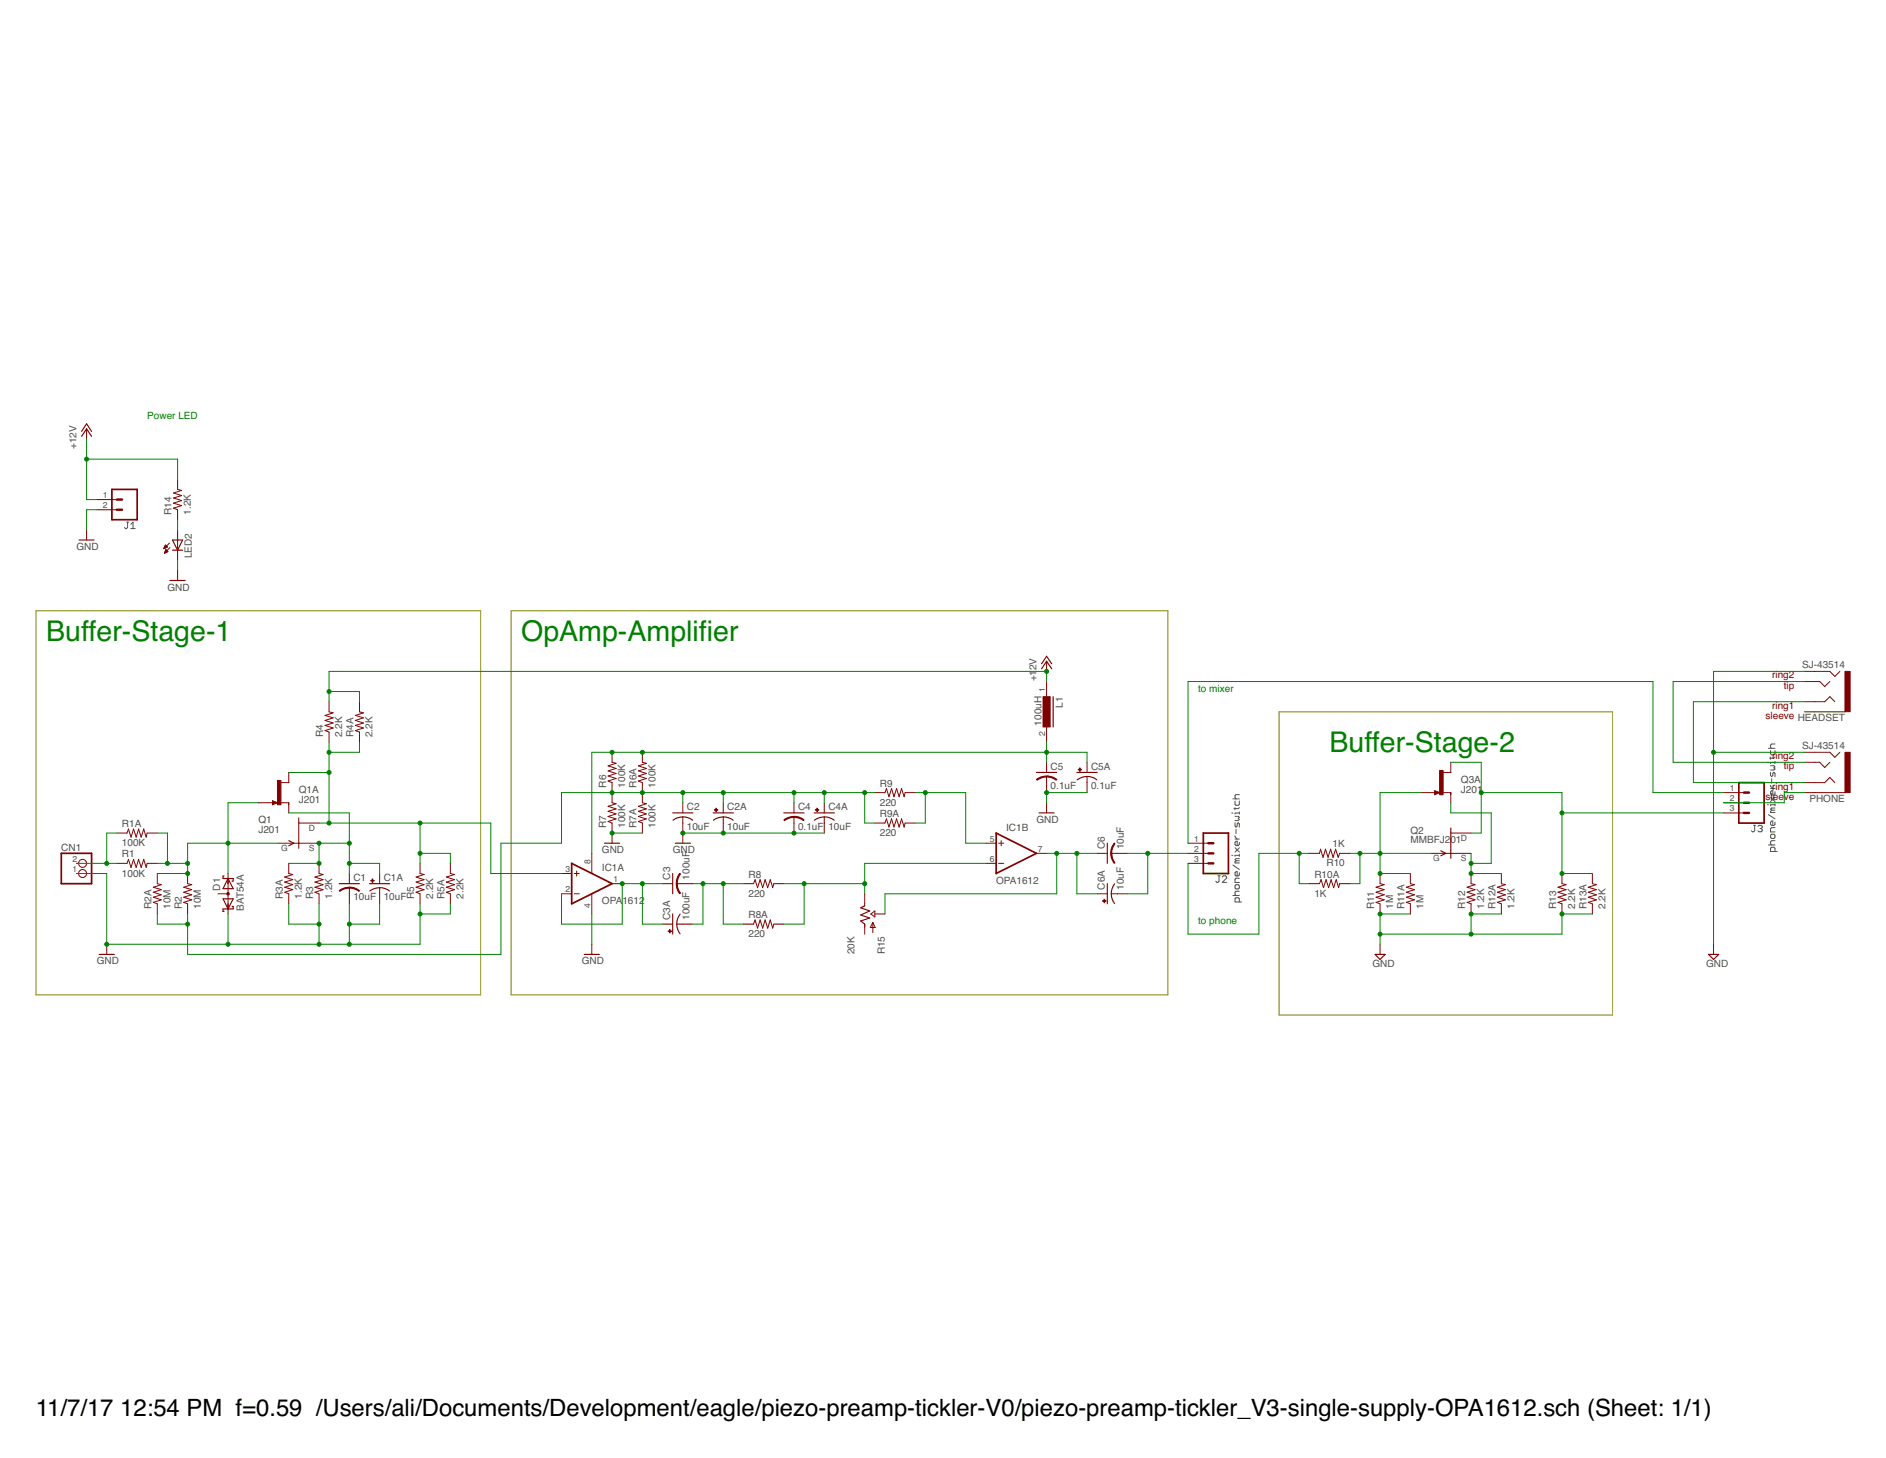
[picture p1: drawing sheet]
<svg xmlns="http://www.w3.org/2000/svg" width="279mm" height="216mm" viewBox="0 0 279 216" stroke-linecap="round" stroke-linejoin="round" font-family="sans-serif">
<path d="M5.3 90.4h65.9v56.9h-65.9zM75.7 90.4h97.3v56.9h-97.3zM189.5 105.4h49.4v44.9h-49.4z" fill="none" stroke="#808000" stroke-width=".15"/>
<g fill="none" stroke="#505050" stroke-width=".15">
<path d="M18.8 77.3h.3M18.9 77.3v.8l-.1 .2h-.2l-.2-.2M19.4 78.3h.6M19.4 77.6l.3-.3v1M182.6 118.3h1M183 118.6v.5l.1 .2h.3l.2-.2v-.5M183 119.6v.3M183.6 117.7h-.5l-.1 .1v.3l.1 .2M183.6 119.6l-.2 .1h-.6M261.8 119.2h.2M261.8 112.9h.2M262 110.8h1"/>
<path d="M262.3 111.1v.5l.2 .2h.3l.2-.2v-.5M262.3 112.1v.3M262.3 114.4v.4l.2 .2 .1-.2v-.3l.2-.1 .2 .1v.5M262.3 116.3v.1l.3 .4M262.3 118l.7 .7M262.3 116.8h.7M262.3 113.4h.5l.2 .2-.2 .1 .2 .2-.2 .1h-.5M262.5 120l-.2 .1v.2h.7M262.5 120h.5M262.5 115.3v.7M263 110.2h-.5l-.2 .1v.4l.2 .1M263 112.9h-.7v.2"/>
<path d="M263 117.2v.4l-.2 .1h-.3l-.2-.1v-.4l.3-.1v.6M263 119.2h-.7v.1M263 112.8v.3M263 119v.3M263 119.7h-.5l-.2 .1 .2 .2M263 118l-.7 .7M263 112.1l-.2 .2h-.7M180.4 129.7h.4M180.6 129.7v.8l-.2 .2-.3-.2M181.1 129.9l.1-.2h.4l.1 .2v.1l-.6 .7h.6M182.5 126.7h.1M182.5 120.4h.1"/>
<path d="M182.6 132.6h1M182.6 128.1l1 .7M183 121.8v.5l.1 .2 .2-.2v-.3l.1-.2 .2 .2v.5M183 123.8v.1l.3 .3M183 125.5l.6 .7M183 124.2h.6M183 120.9h.4l.2 .1-.2 .2 .2 .1-.2 .2h-.4M183.1 127.5l-.1 .3h.6M183.1 131h.3l.2 .2v.3l-.2 .1h-.3l-.1-.1v-.3zM183.1 127.5h.5M183.1 122.8v.6M183.6 133.6v-.5l-.2-.2h-.3l-.1 .2v.5h.9"/>
<path d="M183.6 120.4h-.6v.1M183.6 124.7v.4l-.2 .1h-.3l-.1-.1v-.4l.1-.1h.2v.6M183.6 126.7h-.6v.1M183.6 129.2v.4l-.2 .1h-.3l-.1-.1v-.4l.1-.1h.2v.6M183.6 130h-.5l-.1 .2v.5h.6M183.6 132h-.5l-.1 .1v.3l.1 .2M183.6 120.2v.3M183.6 126.5v.3M183.6 127.1h-.5l-.1 .2 .1 .2M183.6 125.5l-.6 .7M259.8 122.2h.3M259.9 122.2v.8l-.1 .2-.3-.2"/>
<path d="M260.4 122.4l.2-.2h.3l.2 .2v.1l-.2 .2M260.8 122.7h.1M260.9 122.7l.2 .2v.1l-.2 .2h-.3l-.2-.2M262 125.1h1M262 120.6l1 .7M262.3 123.7l.2-.2h.3l.2 .2v.3l-.2 .2h-.3l-.2-.2zM263 126.1v-.5l-.2-.1h-.3l-.2 .1v.5h1M263 121.8v.3l-.2 .1h-.3l-.2-.1v-.3l.2-.2h.1v.6M263 122.6h-.5l-.2 .1v.5h.7M263 124.5h-.5l-.2 .2v.3l.2 .1"/>
</g>
<g fill="none" stroke="#800000" stroke-width=".17">
<path d="M11.7 80h2.2M12.1 64.6l.7-1.1 .8 1.1M12.1 63.9l.7-1.1 .8 1.1M25.5 80h1.6l-.8 1.5zM25.2 86h2.2M25.5 81.5h1.6M154.3 99l.7-1.1 .8 1.1M154.3 98.3l.7-1.1 .8 1.1M153.5 114.4h3M156 103.2v4.5M159.5 114.4h3M159.6 115.5a2.35 2.35 0 0 1 2.9 0"/>
<path d="M33 133.1h1.5l-.7 1.5zM33.2 129.7h-.2v.4h1.5v.4h-.1M33.8 130.1l.7 1.5h-1.5zM34.4 134.2h.1v.4h-1.5v.4h.2M42.8 124.5l.7 .4-.7 .3M44.3 121.1v4.5M50.2 130.9h3.1M54.7 130.9h3M54.8 131.9a2.43 2.43 0 0 1 2.9 0M89.6 124.9h2.2M99.7 120.4h3M99.7 129.3v3.1"/>
<path d="M99.7 135.3v3M99.7 121.5a2.43 2.43 0 0 1 2.9 0M100 124.9h2.3M100.8 135.4a2.35 2.35 0 0 0 0 2.9M105.6 120.4h3M105.7 121.5a2.43 2.43 0 0 1 2.9 0M116.1 120.4h3M120.6 120.4h3M120.6 121.5a2.47 2.47 0 0 1 3 0M128.1 134.1l-.6 .3 1.3 .5-1.3 .6 1.3 .4-1.3 .5 .6 .4M153.9 120.4h2.3M164 124.9v2.9"/>
<path d="M164 130.9v2.9M165.1 130.9a2.35 2.35 0 0 0 0 2.9M213.4 126l.8 .4-.8 .3M214.9 122.6v4.5M14.7 141.3h2.2M86.6 141.3h2.2M203.7 141.3h1.5l-.8 .8zM253.1 141.3h1.5l-.7 .8z"/>
</g>
<g fill="none" stroke="#800000" stroke-width=".15">
<path d="M12.8 63.5v1.5M12.8 78.5v1.5M14.3 74h3M14.3 75.5h3M26.3 71v1.5l.6 .1-1.2 .4 1.2 .4-1.2 .3 1.2 .4-1.2 .4 1.2 .4-1.2 .3 .6 .3v1.5M26.3 78.5v4.5M24.3 81.2h.1M24.3 81.1h.3M24.4 81.1h.3M24.4 81.9h.1M24.4 81h.4M24.4 81.8h.2"/>
<path d="M24.4 80.9h.3M24.4 81.8h.3M24.4 80.8h.2M24.4 81.7h.4M24.5 80.8h.1M24.5 81.6h.3M24.5 80.7l.3 .3-.5 .2zM24.5 81.5h.2M24.6 81.5h.1M24.6 81.4l.3 .3-.5 .2zM24.6 81.4h.1M25.1 80.4l-.8 .8"/>
<path d="M25.2 81.1l-.8 .8M26.3 84.5v1.5M155 97.9v1.5M267.3 99.4h3.8l.7 .8 .8-.8M38.3 118.9h2.8M40.4 118.6l.7 .3-.7 .3zM41.6 118.9h1.2v1.5M42.8 114.4v1.5h-1.2M48.7 103.9v1.5l.7 .2-1.2 .3 1.2 .4-1.2 .4 1.2 .4-1.2 .3 1.2 .4-1.2 .4 .5 .2v1.5M53.3 103.9v1.5l.5 .2-1.2 .3 1.2 .4-1.2 .4 1.2 .4-1.2 .3 1.2 .4-1.2 .4 .7 .2v1.5M90.7 111.4v1.5l.6 .1-1.2 .4 1.2 .4-1.2 .4 1.2 .3-1.2 .4 1.2 .4-1.2 .4 .6 .2v3l.6 .1-1.2 .4 1.2 .4-1.2 .3 1.2 .4-1.2 .4 1.2 .4-1.2 .3 .6 .3v3M95.2 111.4v1.5l.6 .1-1.2 .4 1.2 .4-1.2 .4 1.2 .3-1.2 .4 1.2 .4-1.2 .4 .6 .2v3l.6 .1-1.2 .4 1.2 .4-1.2 .3 1.2 .4-1.2 .4 1.2 .4-1.2 .3 .6 .3v1.5"/>
<path d="M101.2 118.9v1.5M107.1 118.9v1.5M117.6 118.9v1.5M122.1 118.9v1.5M129.6 117.4h1.5l.2-.6 .4 1.2 .4-1.2 .3 1.2 .4-1.2 .4 1.2 .4-1.2 .3 1.2 .2-.6h1.5M155 100.9v3M155 106.9v3M155 112.9v1.5M155 115v2.4M155 118.9v1.5M161 112.9v1.5M161 115v2.4"/>
<path d="M210.4 117.4h2.9M212.5 117.1l.8 .3-.8 .3zM213.8 117.4h1.1v1.5M214.9 112.9v1.5h-1.2M255.4 117.4h3M255.4 118.9h3M267.3 117.4h6M267.3 115.9h3l.8-.8 .7 .8M267.3 103.9h3l.8-.7 .7 .7M267.3 105.4h6M267.3 100.9h2.3l.7 .8 .8-.8M267.3 111.4h3.8l.7 .7 .8-.7"/>
<path d="M267.3 112.9h2.3l.7 .7 .8-.7M11.3 129.3h.4M11.3 127.8h.4M15.8 139.8v1.5M17.3 127.8h1.5l.2-.5 .4 1.2 .4-1.2 .4 1.2 .3-1.2 .4 1.2 .4-1.2 .4 1.2 .1-.7h1.5M17.3 123.4h1.5l.2-.6 .4 1.2 .4-1.2 .4 1.2 .3-1.2 .4 1.2 .4-1.2 .4 1.2 .1-.6h1.5M23.3 129.3v1.6l.6 .1-1.2 .4 1.2 .3-1.2 .4 1.2 .4-1.2 .4 1.2 .3-1.2 .4 .6 .2v1.5M27.8 129.3v1.6l.6 .1-1.2 .4 1.2 .3-1.2 .4 1.2 .4-1.2 .4 1.2 .3-1.2 .4 .6 .2v1.5M32.3 132.4h1.5M33.8 129.3v6M41.3 124.9h6M42.8 127.8v1.5l.6 .2-1.2 .4 1.2 .4-1.2 .3 1.2 .4-1.2 .4 1.2 .3-1.2 .4 .6 .3v1.4"/>
<path d="M44.3 121.9h3M47.3 127.8v1.5l.6 .2-1.2 .4 1.2 .4-1.2 .3 1.2 .4-1.2 .4 1.2 .3-1.2 .4 .6 .3v1.4M51.8 129.3v1.6M51.8 131.4v2.4M56.2 129.3v1.6M56.2 131.4v2.4M62.2 127.8v1.5l.6 .2-1.2 .4 1.2 .4-1.2 .3 1.2 .4-1.2 .4 1.2 .3-1.2 .4 .6 .3v1.4M66.7 127.8v1.5l.6 .2-1.2 .4 1.2 .4-1.2 .3 1.2 .4-1.2 .4 1.2 .3-1.2 .4 .6 .3v1.4M83.2 129.3h1.5M83.2 132.4h1.5M85.1 129.3h.7M85.1 132.4h.7"/>
<path d="M85.4 129v.7M87.7 126.4v2.9M87.7 132.4v2.9M87.7 139.8v1.5M90.7 130.9h1.5M98.2 130.9h1.5M98.2 136.8h1.5M100.3 130.9h2.4M100.3 136.8h2.4M101.2 121v3.9M107.1 121v2.4M110.1 130.9h1.5l.3-.6 .3 1.1 .4-1.1 .4 1.1 .3-1.1 .4 1.1 .4-1.1 .4 1.1 .1-.5h1.5"/>
<path d="M110.1 136.8h1.5l.3-.6 .3 1.2 .4-1.2 .4 1.2 .3-1.2 .4 1.2 .4-1.2 .4 1.2 .1-.6h1.5M117.6 121v2.4M122.1 121v2.4M128.1 132.4v1.7M128.1 136.8v1.5M129 135.3l.6-.4v.9zM129.3 136.6v1.5M129.3 136.6l.4 .8h-.8zM129.6 121.9h1.5l.2-.6 .4 1.2 .4-1.2 .3 1.2 .4-1.2 .4 1.2 .4-1.2 .3 1.2 .2-.6h1.5M129.6 135.3h1.5M146.1 124.9h1.5M146.1 127.8h1.5"/>
<path d="M147.9 124.9h.8M147.9 127.8h.8M148.3 124.5v.7M153.5 126.4h1.5M162.5 132.4h1.5M162.5 126.4h1.5M164.6 132.4h2.4M164.6 126.4h2.4M176 124.9h3M176 127.8h3M176 126.4h3M194 130.9h1.5l.2-.6 .4 1.1 .3-1.1 .4 1.1 .4-1.1 .4 1.1 .4-1.1 .3 1.1 .2-.5h1.5"/>
<path d="M194 126.4h1.5l.1-.6 .4 1.2 .4-1.2 .3 1.2 .4-1.2 .4 1.2 .4-1.2 .3 1.2 .3-.6h1.5M204.4 129.3v1.6l.7 .1-1.2 .4 1.2 .3-1.2 .4 1.2 .4-1.2 .4 1.2 .3-1.2 .4 .5 .2v1.5M204.4 139.8v1.5M208.9 129.3v1.6l.6 .1-1.2 .4 1.2 .3-1.2 .4 1.2 .4-1.2 .4 1.2 .3-1.2 .4 .6 .2v1.5M211.9 126.4h6M214.9 123.4h3M217.9 129.3v1.6l.6 .1-1.2 .4 1.2 .3-1.2 .4 1.2 .4-1.2 .4 1.2 .3-1.2 .4 .6 .2v1.5M222.4 129.3v1.6l.6 .1-1.2 .4 1.2 .3-1.2 .4 1.2 .4-1.2 .4 1.2 .3-1.2 .4 .6 .2v1.5M231.4 129.3v1.6l.6 .1-1.2 .4 1.2 .3-1.2 .4 1.2 .4-1.2 .4 1.2 .3-1.2 .4 .6 .2v1.5M235.9 129.3v1.6l.6 .1-1.2 .4 1.2 .3-1.2 .4 1.2 .4-1.2 .4 1.2 .3-1.2 .4 .6 .2v1.5M253.9 139.8v1.5M255.4 120.4h3"/>
<circle cx="12.2" cy="127.8" r=".59"/>
<circle cx="12.2" cy="129.3" r=".59"/>
</g>
<path d="M16.6 72.5h3.7v4.5h-3.7zM257.6 115.9h3.7v6h-3.7zM9.1 126.4h4.5v4.5h-4.5zM84.7 127.8l6 3.1-6 2.9zM147.6 123.4l5.9 3-5.9 2.9zM178.3 123.4h3.7v5.9h-3.7z" fill="none" stroke="#800000" stroke-width=".25"/>
<g fill="#800000" stroke="#800000" stroke-width=".15">
<path d="M155 114.9l1 .2 .6 .3-.1 .1a2.27 2.27 0 0 0-1.5-.5z" fill-rule="evenodd"/>
<path d="M153.5 115.4l1-.4 .5-.1v.2a2.44 2.44 0 0 0-1.4 .4z" fill-rule="evenodd"/>
<path d="M165.1 124.8l.1 .1a2.27 2.27 0 0 0-.5 1.5h-.2a2.33 2.33 0 0 1 .6-1.6z" fill-rule="evenodd"/>
<path d="M164.5 126.4h.2a2.27 2.27 0 0 0 .5 1.4h-.1l-.1-.1a2.2 2.2 0 0 1-.5-1.3z" fill-rule="evenodd"/>
<path d="M117.6 120.9a2.15 2.15 0 0 1 1.5 .5l-.1 .1a2.39 2.39 0 0 0-1.4-.5z" fill-rule="evenodd"/>
<path d="M116.1 121.4l.9-.4 .6-.1v.2a2.2 2.2 0 0 0-1.4 .4z" fill-rule="evenodd"/>
<path d="M51.8 131.4a2.15 2.15 0 0 1 1.5 .5l-.1 .1a2.39 2.39 0 0 0-1.4-.5z" fill-rule="evenodd"/>
<path d="M50.2 131.9l1-.5h.6v.1a2.2 2.2 0 0 0-1.5 .5z" fill-rule="evenodd"/>
<path d="M100.7 129.3l.1 .1a2.27 2.27 0 0 0-.5 1.5h-.1v-.7z" fill-rule="evenodd"/>
<path d="M100.2 130.9h.1a2.27 2.27 0 0 0 .5 1.3l-.1 .2-.3-.6z" fill-rule="evenodd"/>
<path d="M33.7 132.2h.2v.3h-.2z" fill-rule="evenodd"/>
</g>
<g fill="#800000" stroke="#800000" stroke-width=".15">
<path d="M154.5 103.2h1.1v4.5h-1.1z"/>
<path d="M54.9 130.4h.5v.1h-.5z"/>
<path d="M55.1 130.2h.1v.5h-.1z"/>
<path d="M105.8 119.9h.5v.1h-.5z"/>
<path d="M106 119.7h.1v.5h-.1z"/>
<path d="M120.8 119.9h.5v.1h-.5z"/>
<path d="M121 119.7h.1v.5h-.1z"/>
<path d="M99.2 137.6h.1v.6h-.1z"/>
<path d="M99 137.9h.5h-.5z"/>
<path d="M163.6 133.2v.5z"/>
<path d="M163.3 133.4h.6v.1h-.6z"/>
<path d="M213.3 114.1h.5v3.6h-.5z"/>
<path d="M41.1 115.6h.5v3.6h-.5z"/>
<path d="M159.7 113.9h.5v.1h-.5z"/>
<path d="M159.9 113.7h.1v.5h-.1z"/>
<path d="M273.3 99.4h.8v6h-.8z"/>
<path d="M273.3 111.4h.8v6h-.8z"/>
</g>
<path d="M17.3 75.5h.8M17.3 74h.8M258.4 118.9h.7M258.4 117.4h.7M179 127.8h.7M179 126.4h.7M179 124.9h.7M258.4 120.4h.7" fill="none" stroke="#800000" stroke-width=".36"/>
<path d="M40.8 118.9l-.4 .1v-.3l.5 .2M213 117.4l-.4 .1v-.3l.5 .2" fill="none" stroke="#800000" stroke-width=".19"/>
<g fill="none" stroke="#008000" stroke-width=".15">
<path d="M12.8 65v9h1.5M12.8 68h13.5v3M14.3 75.5h-1.5v3M26.3 77v1.5M26.3 83v1.5M267.3 99.4h-13.4v40.4M38.3 118.9h-4.5v10.4M42.8 114.4h5.9M48.7 109.9v12M48.7 102.4h4.6v1.5M53.3 109.9v1.5h-4.6M101.2 117.4v1.5"/>
<path d="M107.1 117.4v1.5M117.6 117.4v1.5M122.1 117.4v1.5M128.1 117.4v4.5h1.5M129.6 117.4h-46.4v7.5h-9v16.4h-46.4v-6M135.6 117.4h7.5v7.5h3M137.1 117.4v4.5h-1.5M155 100.9v-1.5h-106.3v4.5M155 109.9v3M161 117.4h-6v1.5M161 112.9v-1.5h-73.3v15M210.4 117.4h-6v11.9h4.5"/>
<path d="M214.9 112.9h4.5v10.5h-1.5M214.9 118.9v1.5h6v7.4h-3M219.4 117.4h12v11.9h4.5M253.9 111.4h13.4M255.4 117.4h-10.5v-16.5h-68.9v24M267.3 117.4h-3v1.5h-8.9M267.3 100.9h-19.4v12h19.4M267.3 103.9h-16.4v12h16.4M11.3 129.3h4.5v10.5h46.4v-6M11.3 127.8h6M17.3 123.4h-1.5v4.4M23.3 123.4h1.5v4.4"/>
<path d="M23.3 135.3v1.5h4.5M23.3 127.8h4.5M33.8 135.3v4.5M41.3 124.9h-13.5v4.4h-4.5M42.8 120.4h9v8.9M42.8 133.8v3h4.5M47.3 121.9h25.4v7.4h10.5M47.3 133.8v6M51.8 124.9h-4.5v2.9h-4.5M51.8 133.8v6M51.8 127.8h4.4v1.5M56.2 133.8v3h-4.4"/>
<path d="M62.2 121.9v5.9M62.2 126.4h4.5v1.4M66.7 133.8v1.5h-4.5M87.7 135.3v4.5M90.7 123.4h4.5M95.2 130.9v5.9h3M98.2 130.9h-6v5.9h-9v-4.4M101.2 123.4h20.9M102.7 130.9h7.4M104.1 130.9v5.9h-1.4M107.1 130.9v5.9h3M116.1 130.9h12"/>
<path d="M119.1 130.9v5.9h-3M146.1 127.8h-18v4.6M155 126.4h7.5M156.5 126.4v6h-25.4v2.9M159.5 126.4v6h3M167 126.4h9M170 126.4v6h-3M192.5 126.4v4.5h1.5M194 126.4h-7.5v11.9h-10.5v-10.5M200 126.4h11.9M201.5 126.4v4.5h-1.5M208.9 135.3h-4.5v4.5"/>
<path d="M217.9 126.4v2.9h4.5M222.4 135.3h-4.5v3M231.4 120.4h24M235.9 135.3h-4.5v3h-27"/>
</g>
<g fill="#008000" stroke="#008000" stroke-width=".15">
<circle cx="155" cy="117.4" r=".3"/>
<circle cx="90.7" cy="123.4" r=".3"/>
<circle cx="101.2" cy="123.4" r=".3"/>
<circle cx="107.1" cy="123.4" r=".3"/>
<circle cx="117.6" cy="123.4" r=".3"/>
<circle cx="15.8" cy="139.8" r=".3"/>
<circle cx="33.8" cy="139.8" r=".3"/>
<circle cx="47.3" cy="139.8" r=".3"/>
<circle cx="51.8" cy="139.8" r=".3"/>
<circle cx="47.3" cy="136.8" r=".3"/>
<circle cx="62.2" cy="135.3" r=".3"/>
<circle cx="51.8" cy="136.8" r=".3"/>
<circle cx="217.9" cy="138.3" r=".3"/>
<circle cx="204.4" cy="138.3" r=".3"/>
<circle cx="204.4" cy="135.3" r=".3"/>
<circle cx="217.9" cy="135.3" r=".3"/>
<circle cx="231.4" cy="135.3" r=".3"/>
<circle cx="253.9" cy="111.4" r=".3"/>
<circle cx="155" cy="99.4" r=".3"/>
<circle cx="48.7" cy="102.4" r=".3"/>
<circle cx="12.8" cy="68" r=".3"/>
<circle cx="92.2" cy="130.9" r=".3"/>
<circle cx="95.2" cy="130.9" r=".3"/>
<circle cx="137.1" cy="117.4" r=".3"/>
<circle cx="128.1" cy="130.9" r=".3"/>
<circle cx="119.1" cy="130.9" r=".3"/>
<circle cx="170" cy="126.4" r=".3"/>
<circle cx="15.8" cy="127.8" r=".3"/>
<circle cx="156.5" cy="126.4" r=".3"/>
<circle cx="159.5" cy="126.4" r=".3"/>
<circle cx="90.7" cy="111.4" r=".3"/>
<circle cx="155" cy="111.4" r=".3"/>
<circle cx="95.2" cy="111.4" r=".3"/>
<circle cx="47.3" cy="124.9" r=".3"/>
<circle cx="47.3" cy="127.8" r=".3"/>
<circle cx="51.8" cy="127.8" r=".3"/>
<circle cx="51.8" cy="124.9" r=".3"/>
<circle cx="90.7" cy="117.4" r=".3"/>
<circle cx="101.2" cy="117.4" r=".3"/>
<circle cx="117.6" cy="117.4" r=".3"/>
<circle cx="27.8" cy="136.8" r=".3"/>
<circle cx="95.2" cy="117.4" r=".3"/>
<circle cx="107.1" cy="117.4" r=".3"/>
<circle cx="122.1" cy="117.4" r=".3"/>
<circle cx="128.1" cy="117.4" r=".3"/>
<circle cx="27.8" cy="127.8" r=".3"/>
<circle cx="33.8" cy="124.9" r=".3"/>
<circle cx="24.8" cy="127.8" r=".3"/>
<circle cx="27.8" cy="129.3" r=".3"/>
<circle cx="62.2" cy="121.9" r=".3"/>
<circle cx="48.7" cy="121.9" r=".3"/>
<circle cx="48.7" cy="111.4" r=".3"/>
<circle cx="62.2" cy="126.4" r=".3"/>
<circle cx="48.7" cy="114.4" r=".3"/>
<circle cx="217.9" cy="127.8" r=".3"/>
<circle cx="217.9" cy="129.3" r=".3"/>
<circle cx="204.4" cy="126.4" r=".3"/>
<circle cx="201.5" cy="126.4" r=".3"/>
<circle cx="204.4" cy="129.3" r=".3"/>
<circle cx="219.4" cy="117.4" r=".3"/>
<circle cx="231.4" cy="129.3" r=".3"/>
<circle cx="231.4" cy="120.4" r=".3"/>
<circle cx="107.1" cy="130.9" r=".3"/>
<circle cx="104.1" cy="130.9" r=".3"/>
<circle cx="192.5" cy="126.4" r=".3"/>
</g>
<g font-size="4.2" fill="#008000">
<text x="6.8" y="94.9">Buffer-Stage-1</text>
<text x="77.2" y="94.9">OpAmp-Amplifer</text>
<text x="103.5" y="94.9">i</text>
<text x="197" y="111.4">Buffer-Stage-2</text>
</g>
<g font-size="3.5">
<text x="5.3" y="209.6">11/7/17</text>
<text x="17.8" y="209.6">12:54 PM f=0.59 /Users/ali/Documents/Development/eagle/piezo-preamp-tickler-V0/piezo-preamp-tickler_V3-single-supply-OPA1612.sch (Sheet: 1/1)</text>
</g>
<g font-size="1.5" fill="#008000">
<text x="21.8" y="62">Power LED</text>
<text x="177.5" y="102.4">to mixer</text>
<text x="177.5" y="136.8">to phone</text>
</g>
<g font-size="1.5" fill="#505050">
<text x="11.3" y="66.5" transform="rotate(-90 11.3 66.5)">+12V</text>
<text x="25.4" y="76.2" transform="rotate(-90 25.4 76.2)">R14</text>
<text x="28.2" y="76.2" transform="rotate(-90 28.2 76.2)">1.2K</text>
<text x="11.3" y="81.5">GND</text>
<text x="28.4" y="82.7" transform="rotate(-90 28.4 82.7)">LED2</text>
<text x="24.8" y="87.4">GND</text>
<text x="153.6" y="100.9" transform="rotate(-90 153.6 100.9)">+1</text>
<text x="153.6" y="99.2" transform="rotate(-90 153.6 99.2)">2V</text>
<text x="267" y="99">SJ-43514</text>
<text x="154.3" y="107.4" transform="rotate(-90 154.3 107.4)">100uH</text>
<text x="157.4" y="104.8" transform="rotate(-90 157.4 104.8)">L1</text>
<text x="47.9" y="109.1" transform="rotate(-90 47.9 109.1)">R4</text>
<text x="50.7" y="109.1" transform="rotate(-90 50.7 109.1)">2.2K</text>
<text x="52.4" y="109.1" transform="rotate(-90 52.4 109.1)">R4A</text>
<text x="55.2" y="109.1" transform="rotate(-90 55.2 109.1)">2.2K</text>
<text x="267" y="110.9">SJ-43514</text>
<text x="44.3" y="118.9">J201</text>
<text x="44.3" y="117.4">Q1A</text>
<text x="89.8" y="116.6" transform="rotate(-90 89.8 116.6)">R6</text>
<text x="92.6" y="116.6" transform="rotate(-90 92.6 116.6)">100K</text>
<text x="94.3" y="116.6" transform="rotate(-90 94.3 116.6)">R6A</text>
<text x="97.1" y="116.6" transform="rotate(-90 97.1 116.6)">100K</text>
<text x="101.8" y="120">C2</text>
<text x="107.7" y="120">C2A</text>
<text x="118.2" y="120">C4</text>
<text x="122.7" y="120">C4A</text>
<text x="130.3" y="119.3">220</text>
<text x="130.3" y="116.5">R9</text>
<text x="155.6" y="116.9">0.1uF</text>
<text x="155.6" y="114">C5</text>
<text x="161.6" y="116.9">0.1uF</text>
<text x="161.6" y="114">C5A</text>
<text x="216.4" y="117.4">J201</text>
<text x="216.4" y="115.9">Q3A</text>
<text x="268.1" y="118.7">PHONE</text>
<text x="9.1" y="126">CN1</text>
<text x="18.1" y="125.3">100K</text>
<text x="18.1" y="122.5">R1A</text>
<text x="38.3" y="123.4">J201</text>
<text x="38.3" y="121.9">Q1</text>
<text x="89.8" y="122.6" transform="rotate(-90 89.8 122.6)">R7</text>
<text x="92.6" y="122.6" transform="rotate(-90 92.6 122.6)">100K</text>
<text x="94.3" y="122.6" transform="rotate(-90 94.3 122.6)">R7A</text>
<text x="97.1" y="122.6" transform="rotate(-90 97.1 122.6)">100K</text>
<text x="101.8" y="122.8">10uF</text>
<text x="107.7" y="122.8">10uF</text>
<text x="118.2" y="122.8">0.1uF 10uF</text>
<text x="130.3" y="123.8">220</text>
<text x="130.3" y="121">R9A</text>
<text x="149.1" y="123">IC1B</text>
<text x="153.6" y="121.9">GND</text>
<text x="163.7" y="125.8" transform="rotate(-90 163.7 125.8)">C6</text>
<text x="166.5" y="125.8" transform="rotate(-90 166.5 125.8)">10uF</text>
<text x="197.4" y="125.4">1K</text>
<text x="208.9" y="124.9">MMBFJ201</text>
<text x="208.9" y="123.4">Q2</text>
<text x="18.1" y="129.8">100K</text>
<text x="18.1" y="127">R1</text>
<text x="32.6" y="131.9" transform="rotate(-90 32.6 131.9)">D1</text>
<text x="52.3" y="130.5">C1</text>
<text x="56.8" y="130.5">C1A</text>
<text x="89.2" y="126.4">GND</text>
<text x="89.2" y="129">IC1A</text>
<text x="99.3" y="130.2" transform="rotate(-90 99.3 130.2)">C3</text>
<text x="99.7" y="126.4">GND</text>
<text x="102.1" y="130.2" transform="rotate(-90 102.1 130.2)">100uF</text>
<text x="110.9" y="130">R8</text>
<text x="147.6" y="130.8">OPA1612</text>
<text x="163.7" y="131.7" transform="rotate(-90 163.7 131.7)">C6A</text>
<text x="166.5" y="131.7" transform="rotate(-90 166.5 131.7)">10uF</text>
<text x="194.7" y="130">R10A</text>
<text x="196.5" y="128.3">R10</text>
<text x="22.4" y="134.6" transform="rotate(-90 22.4 134.6)">R2A</text>
<text x="25.3" y="134.6" transform="rotate(-90 25.3 134.6)">10M</text>
<text x="26.9" y="134.6" transform="rotate(-90 26.9 134.6)">R2</text>
<text x="29.7" y="134.6" transform="rotate(-90 29.7 134.6)">10M</text>
<text x="36.1" y="134.9" transform="rotate(-90 36.1 134.9)">BAT54A</text>
<text x="41.9" y="133.1" transform="rotate(-90 41.9 133.1)">R3A</text>
<text x="44.7" y="133.1" transform="rotate(-90 44.7 133.1)">1.2K</text>
<text x="46.4" y="133.1" transform="rotate(-90 46.4 133.1)">R3</text>
<text x="49.2" y="133.1" transform="rotate(-90 49.2 133.1)">1.2K</text>
<text x="52.3" y="133.3">10uF</text>
<text x="56.8" y="133.3">10uF</text>
<text x="61.3" y="133.1" transform="rotate(-90 61.3 133.1)">R5</text>
<text x="64.2" y="133.1" transform="rotate(-90 64.2 133.1)">2.2K</text>
<text x="65.8" y="133.1" transform="rotate(-90 65.8 133.1)">R5A</text>
<text x="68.7" y="133.1" transform="rotate(-90 68.7 133.1)">2.2K</text>
<text x="89.2" y="133.8">OPA</text>
<text x="92.2" y="133.8">1612</text>
<text x="99.3" y="136.2" transform="rotate(-90 99.3 136.2)">C3A</text>
<text x="102.1" y="136.2" transform="rotate(-90 102.1 136.2)">100uF</text>
<text x="110.9" y="132.8">220</text>
<text x="110.9" y="136">R8A</text>
<text x="194.7" y="132.8">1K</text>
<text x="203.6" y="134.6" transform="rotate(-90 203.6 134.6)">R11</text>
<text x="206.4" y="134.6" transform="rotate(-90 206.4 134.6)">1M</text>
<text x="208.1" y="134.6" transform="rotate(-90 208.1 134.6)">R11A</text>
<text x="210.9" y="134.6" transform="rotate(-90 210.9 134.6)">1M</text>
<text x="217" y="134.6" transform="rotate(-90 217 134.6)">R12</text>
<text x="219.9" y="134.6" transform="rotate(-90 219.9 134.6)">1.2K</text>
<text x="221.5" y="134.6" transform="rotate(-90 221.5 134.6)">R12A</text>
<text x="224.4" y="134.6" transform="rotate(-90 224.4 134.6)">1.2K</text>
<text x="230.5" y="134.6" transform="rotate(-90 230.5 134.6)">R13</text>
<text x="233.3" y="134.6" transform="rotate(-90 233.3 134.6)">2.2K</text>
<text x="235" y="134.6" transform="rotate(-90 235 134.6)">R13A</text>
<text x="237.8" y="134.6" transform="rotate(-90 237.8 134.6)">2.2K</text>
<text x="14.3" y="142.8">GND</text>
<text x="86.2" y="142.8">GND</text>
<text x="110.9" y="138.8">220</text>
<text x="126.6" y="141.3" transform="rotate(-90 126.6 141.3)">20K</text>
<text x="131.1" y="141.3" transform="rotate(-90 131.1 141.3)">R15</text>
<text x="203.3" y="143.2">GND</text>
<text x="252.7" y="143.2">GND</text>
</g>
<g font-size="1.5" fill="#800000">
<text x="262.5" y="100.5">ring2</text>
<text x="264.3" y="102">tip</text>
<text x="261.6" y="106.4">sleeve HEADSET</text>
<text x="262.5" y="104.9">ring1</text>
<text x="262.5" y="112.4">ring2</text>
<text x="264.3" y="113.9">tip</text>
<text x="261.6" y="118.4">sleeve</text>
<text x="262.5" y="116.9">ring1</text>
</g>
<g font-size="1.3" fill="#505050">
<text x="15.2" y="73.8">1</text>
<text x="15.2" y="75.3">2</text>
<text x="154.8" y="102.5" transform="rotate(-90 154.8 102.5)">1</text>
<text x="154.8" y="109" transform="rotate(-90 154.8 109)">2</text>
<text x="256.3" y="117.2">1</text>
<text x="256.3" y="118.7">2</text>
<text x="41.6" y="126">G</text>
<text x="45.8" y="123">D</text>
<text x="45.8" y="126">S</text>
<text x="146.7" y="124.7">5</text>
<text x="176.9" y="124.7">1</text>
<text x="216.4" y="124.5">D</text>
<text x="256.3" y="120.2">3</text>
<text x="10.8" y="127.6">2</text>
<text x="10.8" y="129.1">1</text>
<text x="83.8" y="129.1">3</text>
<text x="87.5" y="128" transform="rotate(-90 87.5 128)">8</text>
<text x="90.9" y="130.6">1</text>
<text x="146.7" y="127.6">6</text>
<text x="153.8" y="126.1">7</text>
<text x="176.9" y="126.1">2</text>
<text x="176.9" y="127.6">3</text>
<text x="212.3" y="127.5">G</text>
<text x="216.4" y="127.5">S</text>
<text x="83.8" y="132.1">2</text>
<text x="87.5" y="134.4" transform="rotate(-90 87.5 134.4)">4</text>
</g>
</svg>
